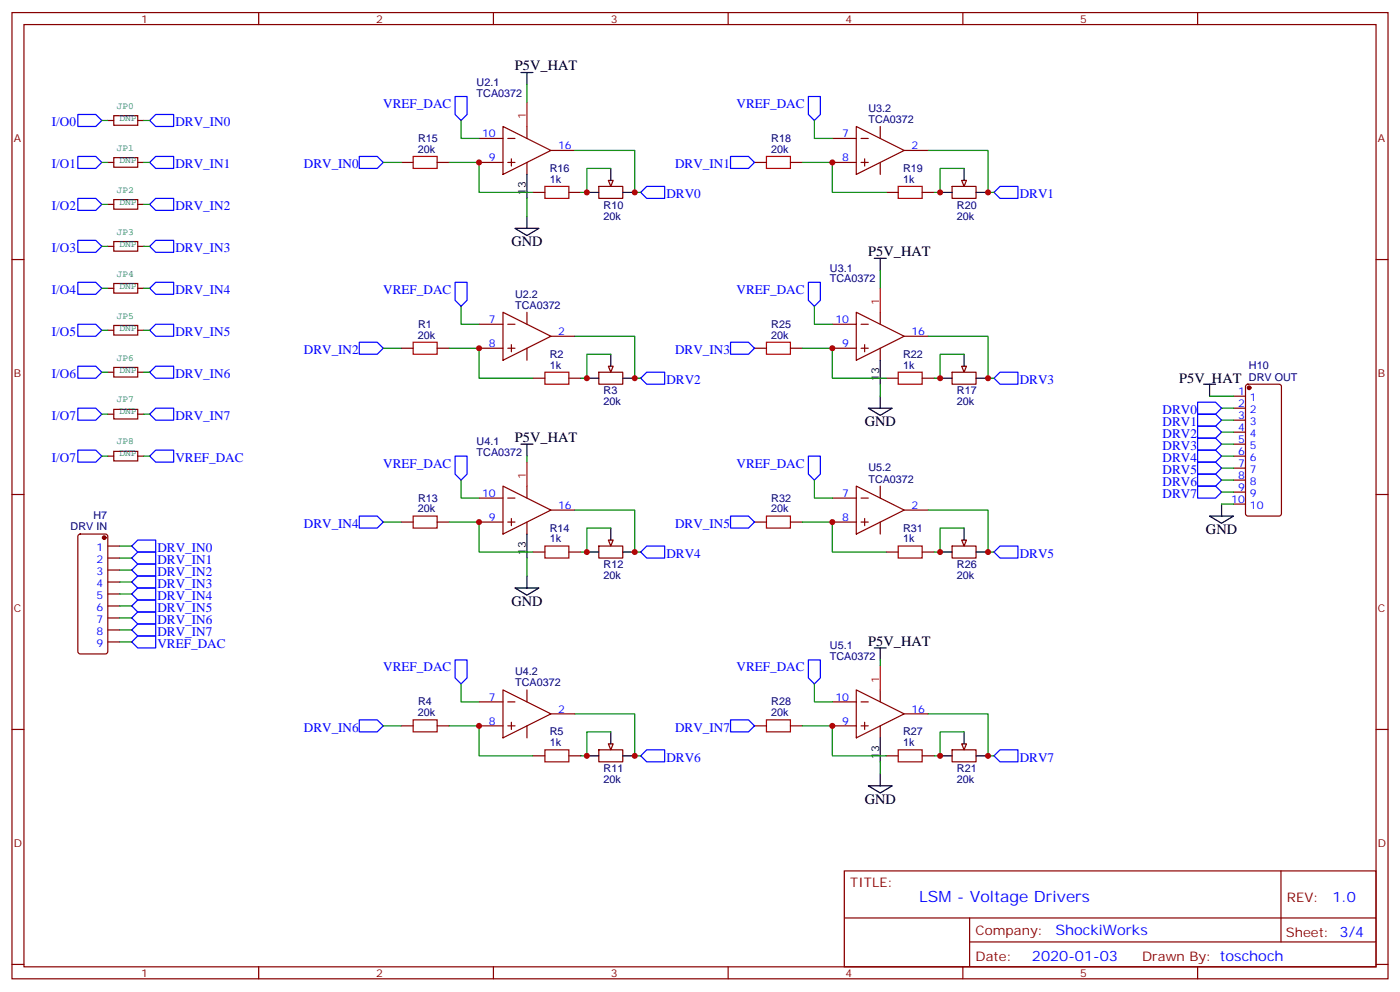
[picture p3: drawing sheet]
<svg xmlns="http://www.w3.org/2000/svg" width="412mm" height="292mm" viewBox="0 0 412 292" stroke-linecap="round" stroke-linejoin="round" font-family="sans-serif">
<g fill="none" stroke="#870000" stroke-width=".35">
<path d="M3.5 3.7h405.4v284.3h-405.4zM7.1 7.2h398.2v277.3h-398.2zM76.2 3.7v3.5M145.3 3.7v3.5M214.5 3.7v3.5M283.6 3.7v3.5M352.8 3.7v3.5M148.2 37.2l14.1 7.1-14.1 7zM155.2 37.2v3.5M118.2 47.8h3.5M128.8 47.8h3.5M141.1 40.7h7.1"/>
<path d="M141.1 47.8h7.1M149.6 40.7h2.1M149.6 47.8h2.1M150.6 46.7v2.2M155.2 47.8v3.5M157 56.6h3.5M162.3 44.3h7M167.6 56.6h3.5M222.2 47.8h3.6M232.8 47.8h3.6M261.1 56.6h3.5M271.6 56.6h3.6"/>
<path d="M3.5 76.4h3.6M405.3 76.4h3.6M118.2 102.5h3.5M128.8 102.5h3.5M157 111.3h3.5M167.6 111.3h3.5M176.4 109.5h7v3.6h-7zM222.2 102.5h3.6M232.8 102.5h3.6M261.1 111.3h3.5M271.6 111.3h3.6M3.5 145.5h3.6"/>
<path d="M23.2 157.4l.4-.2h7.4l.7 .4v34.1l-.4 .7h-7.7l-.6-.4-.1-34.1zM118.2 153.6h3.5M128.8 153.6h3.5M222.2 153.6h3.6M232.8 153.6h3.6M245.2 153.6h7M245.2 146.6h7M252.2 143.1l14.1 7-14.1 7.1zM253.6 153.6h2.2M253.6 146.6h2.2M254.7 152.6v2.1M259.3 143.1v3.5"/>
<path d="M259.3 153.6v3.6M266.3 150.1h7.1M405.3 145.5h3.6M31.7 160.7h3.6M31.7 164.2h3.6M31.7 167.7h3.6M31.7 171.3h3.6M31.7 174.8h3.6M31.7 178.3h3.6M157 162.5h3.5M167.6 162.5h3.5M261.1 162.5h3.5"/>
<path d="M271.6 162.5h3.6M31.7 181.9h3.6M31.7 185.4h3.6M31.7 188.9h3.6M3.5 214.7h3.6M118.2 213.6h3.5M128.8 213.6h3.5M222.2 213.6h3.6M232.8 213.6h3.6M405.3 214.7h3.6M157 222.4h3.5M167.6 222.4h3.5"/>
<path d="M261.1 222.4h3.5M271.6 222.4h3.6M248.7 256.3h156.6v28.2h-156.6zM377.3 256.3v20.9M248.7 270.1h156.5M285.6 277.2h119.6M285.6 270.1v14.2M3.5 283.8h3.6M76.2 284.5v3.5M145.3 284.5v3.5M214.5 284.5v3.5M283.6 284.5v3.5"/>
<path d="M352.8 284.5v3.5M405.3 283.8h3.6"/>
</g>
<g fill="none" stroke="#a10000" stroke-width=".35">
<path d="M121.7 46h7.1v3.6h-7.1zM160.5 54.9h7.1v3.5h-7.1zM225.8 46h7v3.6h-7zM264.6 54.9h7v3.5h-7zM121.7 100.7h7.1v3.5h-7.1zM160.5 109.5h7.1v3.6h-7.1zM225.8 100.7h7v3.5h-7zM264.6 109.5h7v3.6h-7zM121.7 151.9h7.1v3.5h-7.1zM225.8 151.9h7v3.5h-7zM160.5 160.7h7.1v3.5h-7.1zM264.6 160.7h7v3.5h-7z"/>
<path d="M121.7 211.8h7.1v3.6h-7.1zM225.8 211.8h7v3.6h-7zM160.5 220.7h7.1v3.5h-7.1zM264.6 220.7h7v3.5h-7z"/>
</g>
<path d="M155.2 51.3v7.1" fill="none" stroke="#000" stroke-width=".35"/>
<path d="M155.2 30.2v7" fill="none" stroke="#f00" stroke-width=".35"/>
<circle cx="30.7" cy="158.2" r=".53" fill="#870000" stroke="#870000" stroke-width=".35"/>
<g fill="none" stroke="#850000" stroke-width=".35">
<path d="M31.7 35.5h1.8M33.5 34h7.1v2.9h-7.1zM40.6 35.5h1.7M31.7 47.8h1.8M33.5 46.4h7.1v2.8h-7.1zM33.5 58.7h7.1v2.9h-7.1zM40.6 47.8h1.7M31.7 60.1h1.8M31.7 72.5h1.8M33.5 71.1h7.1v2.8h-7.1zM40.6 60.1h1.7M40.6 72.5h1.7"/>
<path d="M31.7 84.8h1.8M31.7 97.2h1.8M33.5 83.4h7.1v2.9h-7.1zM33.5 95.8h7.1v2.8h-7.1zM40.6 84.8h1.7M40.6 97.2h1.7M31.7 109.5h1.8M33.5 108.1h7.1v2.8h-7.1zM40.6 109.5h1.7M31.7 121.9h1.8M31.7 134.2h1.8M33.5 120.5h7.1v2.8h-7.1z"/>
<path d="M33.5 132.8h7.1v2.8h-7.1zM40.6 121.9h1.7M40.6 134.2h1.7"/>
</g>
<path d="M179.2 107.8h1.4l-.7 1.7z" fill="#f0f0f0" stroke="#870000" stroke-width=".35"/>
<path d="M172.9 111.3h3.5M179.9 104.2v3.6M183.4 111.3h3.6" fill="none" stroke="#000" stroke-width=".35"/>
<path d="M176.4 220.7h7v3.5h-7z" fill="none" stroke="#870000" stroke-width=".35"/>
<path d="M179.2 218.9h1.4l-.7 1.8z" fill="#f0f0f0" stroke="#870000" stroke-width=".35"/>
<path d="M179.9 215.4v3.5M172.9 222.4h3.5M183.4 222.4h3.6" fill="none" stroke="#000" stroke-width=".35"/>
<path d="M176.4 160.7h7v3.5h-7z" fill="none" stroke="#870000" stroke-width=".35"/>
<path d="M179.2 158.9h1.4l-.7 1.8z" fill="#f0f0f0" stroke="#870000" stroke-width=".35"/>
<path d="M179.9 155.4v3.5M172.9 162.5h3.5M183.4 162.5h3.6" fill="none" stroke="#000" stroke-width=".35"/>
<path d="M280.5 109.5h7v3.6h-7z" fill="none" stroke="#870000" stroke-width=".35"/>
<path d="M283.3 107.8h1.4l-.7 1.7z" fill="#f0f0f0" stroke="#870000" stroke-width=".35"/>
<path d="M276.9 111.3h3.6M284 104.2v3.6M287.5 111.3h3.5" fill="none" stroke="#000" stroke-width=".35"/>
<path d="M176.4 54.9h7v3.5h-7z" fill="none" stroke="#870000" stroke-width=".35"/>
<path d="M179.2 53.1h1.4l-.7 1.8z" fill="#f0f0f0" stroke="#870000" stroke-width=".35"/>
<path d="M172.9 56.6h3.5M179.9 49.6v3.5M183.4 56.6h3.6" fill="none" stroke="#000" stroke-width=".35"/>
<path d="M280.5 54.9h7v3.5h-7z" fill="none" stroke="#870000" stroke-width=".35"/>
<path d="M283.3 53.1h1.4l-.7 1.8z" fill="#f0f0f0" stroke="#870000" stroke-width=".35"/>
<path d="M276.9 56.6h3.6M284 49.6v3.5M287.5 56.6h3.5" fill="none" stroke="#000" stroke-width=".35"/>
<path d="M280.5 220.7h7v3.5h-7z" fill="none" stroke="#870000" stroke-width=".35"/>
<path d="M283.3 218.9h1.4l-.7 1.8z" fill="#f0f0f0" stroke="#870000" stroke-width=".35"/>
<path d="M284 215.4v3.5M276.9 222.4h3.6M287.5 222.4h3.5" fill="none" stroke="#000" stroke-width=".35"/>
<path d="M280.5 160.7h7v3.5h-7z" fill="none" stroke="#870000" stroke-width=".35"/>
<path d="M283.3 158.9h1.4l-.7 1.8z" fill="#f0f0f0" stroke="#870000" stroke-width=".35"/>
<g fill="none" stroke="#000" stroke-width=".35">
<path d="M153.5 21.3h3.5M155.2 21.3v3.6M151.7 67.2h7l-3.5 2.1zM155.2 63.7v3.5M257.5 76h3.6M259.3 76v3.6M259.3 106v7.1M259.3 116.6v3.5M354.5 113.1h3.6M356.3 113.1v3.5M153.5 130.7h3.5M155.2 130.7v3.5"/>
<path d="M255.8 120.1h7l-3.5 2.1zM155.2 157.2v7M284 155.4v3.5M356.3 151.9h7.1l-3.6 2.1zM359.8 148.3v3.6M151.7 173h7l-3.5 2.2zM155.2 169.5v3.5M276.9 162.5h3.6M287.5 162.5h3.5M257.5 190.7h3.6M259.3 190.7v3.5M259.3 217.1v7.1"/>
<path d="M255.8 231.2h7l-3.5 2.2zM259.3 227.7v3.5"/>
</g>
<g fill="none" stroke="#870000" stroke-width=".35">
<path d="M252.2 37.2l14.1 7.1-14.1 7zM259.3 37.2v3.5M245.2 40.7h7M245.2 47.8h7M253.6 40.7h2.2M253.6 47.8h2.2M254.7 46.7v2.2M259.3 47.8v3.5M266.3 44.3h7.1M141.1 95.4h7.1M148.2 91.9l14.1 7.1-14.1 7zM149.6 95.4h2.1"/>
<path d="M155.2 91.9v3.5M162.3 99h7M245.2 95.4h7M252.2 91.9l14.1 7.1-14.1 7zM253.6 95.4h2.2M259.3 91.9v3.5M266.3 99h7.1M141.1 102.5h7.1M149.6 102.5h2.1M150.6 101.4v2.1M155.2 102.5v3.5M245.2 102.5h7"/>
<path d="M253.6 102.5h2.2M254.7 101.4v2.1M259.3 102.5v3.5M363.4 116.6h3.5M367.1 113.3l.5-.2h9.2l.6 .4 .1 37.7-.5 .6-9.4 .1-.7-.5v-37.6zM363.4 120.1h3.5M363.4 123.6h3.5M363.4 127.2h3.5M363.4 130.7h3.5M363.4 134.2h3.5M363.4 137.8h3.5M141.1 146.6h7.1"/>
<path d="M141.1 153.6h7.1M148.2 143.1l14.1 7-14.1 7.1zM149.6 146.6h2.1M149.6 153.6h2.1M150.6 152.6v2.1M155.2 143.1v3.5M155.2 153.6v3.6M162.3 150.1h7M363.4 141.3h3.5M363.4 144.8h3.5M363.4 148.3h3.5M141.1 206.6h7.1"/>
<path d="M141.1 213.6h7.1M148.2 203l14.1 7.1-14.1 7zM149.6 206.6h2.1M149.6 213.6h2.1M150.6 212.5v2.2M155.2 203v3.6M155.2 213.6v3.5M162.3 210.1h7M245.2 206.6h7M245.2 213.6h7M252.2 203l14.1 7.1-14.1 7zM253.6 206.6h2.2"/>
<path d="M253.6 213.6h2.2M254.7 212.5v2.2M259.3 203v3.6M259.3 213.6v3.5M266.3 210.1h7.1"/>
</g>
<path d="M259.3 84.8v7.1M155.2 136v7.1M259.3 196v7" fill="none" stroke="#f00" stroke-width=".35"/>
<circle cx="367.9" cy="114.1" r=".53" fill="#870000" stroke="#870000" stroke-width=".35"/>
<g fill="none" stroke="#00f" stroke-width=".35">
<path d="M22.9 33.7h5.3l1.8 1.8-1.8 1.7h-5.3zM44.1 35.5l1.8-1.8h5.3v3.5h-5.3zM134.1 28.4h3.5v5.3l-1.8 1.8-1.7-1.8zM238.1 28.4h3.6v5.3l-1.8 1.8-1.8-1.8zM22.9 58.4h5.3l1.8 1.7-1.8 1.8h-5.3zM22.9 46h5.3l1.8 1.8-1.8 1.8h-5.3zM45.9 58.4h5.3v3.5h-5.3l-1.8-1.8zM45.9 46h5.3v3.6h-5.3l-1.8-1.8zM105.8 46h5.3l1.8 1.8-1.8 1.8h-5.3zM190.5 54.9h5.3v3.5h-5.3l-1.8-1.8zM215.2 46h5.3l1.7 1.8-1.7 1.8h-5.3zM294.6 54.9h5.3v3.5h-5.3l-1.8-1.8z"/>
<path d="M22.9 70.7h5.3l1.8 1.8-1.8 1.8h-5.3zM45.9 70.7h5.3v3.6h-5.3l-1.8-1.8zM22.9 95.4h5.3l1.8 1.8-1.8 1.8h-5.3zM22.9 83.1h5.3l1.8 1.7-1.8 1.8h-5.3zM45.9 95.4h5.3v3.6h-5.3l-1.8-1.8zM45.9 83.1h5.3v3.5h-5.3l-1.8-1.8zM134.1 83.1h3.5v5.3l-1.8 1.7-1.7-1.7zM238.1 83.1h3.6v5.3l-1.8 1.7-1.8-1.7zM22.9 107.8h5.3l1.8 1.7-1.8 1.8h-5.3zM45.9 107.8h5.3v3.5h-5.3l-1.8-1.8zM105.8 100.7h5.3l1.8 1.8-1.8 1.7h-5.3zM190.5 109.5h5.3v3.6h-5.3l-1.8-1.8z"/>
<path d="M215.2 100.7h5.3l1.7 1.8-1.7 1.7h-5.3zM294.6 109.5h5.3v3.6h-5.3l-1.8-1.8zM352.8 118.4h5.3l1.7 1.7-1.7 1.8h-5.3zM22.9 120.1h5.3l1.8 1.8-1.8 1.7h-5.3zM22.9 132.5h5.3l1.8 1.7-1.8 1.8h-5.3zM45.9 132.5h5.3v3.5h-5.3l-1.8-1.8zM45.9 120.1h5.3v3.5h-5.3l-1.8-1.7zM134.1 134.2h3.5v5.3l-1.8 1.8-1.7-1.8zM238.1 134.2h3.6v5.3l-1.8 1.8-1.8-1.8zM352.8 139.5h5.3l1.7 1.8-1.7 1.8h-5.3zM352.8 136h5.3l1.7 1.8-1.7 1.7h-5.3zM352.8 132.5h5.3l1.7 1.7-1.7 1.8h-5.3z"/>
<path d="M352.8 128.9h5.3l1.7 1.8-1.7 1.8h-5.3zM352.8 125.4h5.3l1.7 1.8-1.7 1.7h-5.3zM352.8 121.9h5.3l1.7 1.7-1.7 1.8h-5.3zM105.8 151.9h5.3l1.8 1.7-1.8 1.8h-5.3zM215.2 151.9h5.3l1.7 1.7-1.7 1.8h-5.3zM352.8 143.1h5.3l1.7 1.7-1.7 1.8h-5.3zM38.8 160.7l1.8-1.8h5.3v3.6h-5.3zM38.8 164.2l1.8-1.7h5.3v3.5h-5.3zM40.6 166h5.3v3.5h-5.3l-1.8-1.8zM40.6 169.5h5.3v3.5h-5.3l-1.8-1.7zM40.6 173h5.3v3.6h-5.3l-1.8-1.8zM40.6 176.6h5.3v3.5h-5.3l-1.8-1.8z"/>
<path d="M190.5 160.7h5.3v3.5h-5.3l-1.8-1.7zM294.6 160.7h5.3v3.5h-5.3l-1.8-1.7zM38.8 185.4l1.8-1.8h5.3v3.5h-5.3zM38.8 188.9l1.8-1.8h5.3v3.6h-5.3zM40.6 180.1h5.3v3.5h-5.3l-1.8-1.7zM134.1 194.2h3.5v5.3l-1.8 1.8-1.7-1.8zM238.1 194.2h3.6v5.3l-1.8 1.8-1.8-1.8zM105.8 211.8h5.3l1.8 1.8-1.8 1.8h-5.3zM215.2 211.8h5.3l1.7 1.8-1.7 1.8h-5.3zM190.5 220.7h5.3v3.5h-5.3l-1.8-1.8zM294.6 220.7h5.3v3.5h-5.3l-1.8-1.8z"/>
</g>
<g fill="none" stroke="#008700" stroke-width=".35">
<path d="M30 35.5h1.7M42.3 35.5h1.8M135.8 35.5v5.2h5.3M155.2 24.9v5.3M239.9 35.5v5.2h5.3M30 47.8h1.7M42.3 47.8h1.8M112.9 47.8h5.3M132.3 47.8h8.8v8.8h15.9M155.2 58.4v5.3M169.3 44.3h17.7v12.3h1.7M179.9 49.6h-7v7h-1.8"/>
<path d="M236.4 47.8h8.8v8.8h15.9M273.4 44.3h17.6v12.3h1.8M284 49.6h-7.1v7h-1.7M30 60.1h1.7M30 72.5h1.7M42.3 60.1h1.8M42.3 72.5h1.8M259.3 79.6v5.2M30 84.8h1.7M30 97.2h1.7M42.3 84.8h1.8M42.3 97.2h1.8"/>
<path d="M135.8 90.1v5.3h5.3M169.3 99h17.7v12.3h1.7M239.9 90.1v5.3h5.3M273.4 99h17.6v12.3h1.8M30 109.5h1.7M42.3 109.5h1.8M112.9 102.5h5.3M132.3 102.5h8.8v8.8h15.9M179.9 104.2h-7v7.1h-1.8M236.4 102.5h8.8v8.8h15.9M259.3 113.1v3.5M284 104.2h-7.1v7.1h-1.7"/>
<path d="M356.3 116.6h7.1M30 134.2h1.7M30 121.9h1.7M42.3 134.2h1.8M42.3 121.9h1.8M155.2 134.2v1.8M359.8 137.8h3.6M359.8 134.2h3.6M359.8 130.7h3.6M359.8 127.2h3.6M359.8 123.6h3.6M359.8 120.1h3.6"/>
<path d="M112.9 153.6h5.3M132.3 153.6h8.8v8.9h15.9M135.8 141.3v5.3h5.3M169.3 150.1h17.7v12.4h1.7M179.9 155.4h-7v7.1h-1.8M236.4 153.6h8.8v8.9h15.9M239.9 141.3v5.3h5.3M273.4 150.1h17.6v12.4h1.8M284 155.4h-7.1v7.1h-1.7M359.8 148.3h3.6M359.8 144.8h3.6M359.8 141.3h3.6"/>
<path d="M35.3 160.7h3.5M35.3 164.2h3.5M35.3 167.7h3.5M35.3 171.3h3.5M35.3 174.8h3.5M35.3 178.3h3.5M155.2 164.2v5.3M35.3 181.9h3.5M35.3 185.4h3.5M35.3 188.9h3.5M259.3 194.2v1.8M112.9 213.6h5.3"/>
<path d="M132.3 213.6h8.8v8.8h15.9M135.8 201.3v5.3h5.3M169.3 210.1h17.7v12.3h1.7M179.9 215.4h-7v7h-1.8M236.4 213.6h8.8v8.8h15.9M239.9 201.3v5.3h5.3M273.4 210.1h17.6v12.3h1.8M284 215.4h-7.1v7h-1.7M259.3 224.2v3.5"/>
</g>
<g fill="#c00">
<circle cx="141.1" cy="213.6" r=".88"/>
<circle cx="141.1" cy="102.5" r=".88"/>
<circle cx="141.1" cy="47.8" r=".88"/>
<circle cx="245.2" cy="153.6" r=".88"/>
<circle cx="245.2" cy="102.5" r=".88"/>
<circle cx="276.9" cy="222.4" r=".88"/>
<circle cx="291" cy="222.4" r=".88"/>
<circle cx="187" cy="56.6" r=".88"/>
<circle cx="187" cy="162.5" r=".88"/>
<circle cx="187" cy="111.3" r=".88"/>
<circle cx="187" cy="222.4" r=".88"/>
<circle cx="172.9" cy="222.4" r=".88"/>
<circle cx="291" cy="111.3" r=".88"/>
<circle cx="276.9" cy="111.3" r=".88"/>
<circle cx="291" cy="56.6" r=".88"/>
<circle cx="276.9" cy="56.6" r=".88"/>
<circle cx="291" cy="162.5" r=".88"/>
<circle cx="276.9" cy="162.5" r=".88"/>
<circle cx="245.2" cy="47.8" r=".88"/>
<circle cx="245.2" cy="213.6" r=".88"/>
<circle cx="172.9" cy="162.5" r=".88"/>
<circle cx="141.1" cy="153.6" r=".88"/>
<circle cx="172.9" cy="111.3" r=".88"/>
<circle cx="172.9" cy="56.6" r=".88"/>
</g>
<text font-size="4.6" fill="#00f" x="270.8" y="265.3">LSM - Voltage Drivers</text>
<g font-size="4.2">
<text x="151.7" y="20.6">P5V_HAT</text>
<text x="150.6" y="72.5">GND</text>
<text x="255.8" y="75.3">P5V_HAT</text>
<text x="347.4" y="112.7">P5V_HAT</text>
<text x="254.7" y="125.4">GND</text>
<text x="151.7" y="130">P5V_HAT</text>
<text x="355.2" y="157.2">GND</text>
<text x="150.6" y="178.3">GND</text>
<text x="255.8" y="190">P5V_HAT</text>
<text x="254.7" y="236.5">GND</text>
</g>
<g font-size="4.2" fill="#00f">
<text x="392.5" y="265.6">1.0</text>
<text x="310.9" y="275.1">ShockiWorks</text>
<text x="304" y="282.9">2020-01-03</text>
</g>
<g font-size="3.9" fill="#00f">
<text x="112.9" y="31.8">VREF_DAC</text>
<text x="217" y="31.8">VREF_DAC</text>
<text x="15.3" y="37.2">I/O0</text>
<text x="51.7" y="37.2">DRV_IN0</text>
<text x="15.3" y="49.6">I/O1</text>
<text x="51.7" y="49.6">DRV_IN1</text>
<text x="89.5" y="49.6">DRV_IN0</text>
<text x="198.9" y="49.6">DRV_IN1</text>
<text x="196.3" y="58.4">DRV0</text>
<text x="300.4" y="58.4">DRV1</text>
<text x="15.3" y="61.9">I/O2</text>
<text x="51.7" y="61.9">DRV_IN2</text>
<text x="15.3" y="74.3">I/O3</text>
<text x="51.7" y="74.3">DRV_IN3</text>
<text x="15.3" y="86.6">I/O4</text>
<text x="51.7" y="86.6">DRV_IN4</text>
<text x="112.9" y="86.4">VREF_DAC</text>
<text x="217" y="86.4">VREF_DAC</text>
<text x="15.3" y="99">I/O5</text>
<text x="51.7" y="99">DRV_IN5</text>
<text x="89.5" y="104.2">DRV_IN2</text>
<text x="198.9" y="104.2">DRV_IN3</text>
<text x="15.3" y="111.3">I/O6</text>
<text x="51.7" y="111.3">DRV_IN6</text>
<text x="196.3" y="113.1">DRV2</text>
<text x="300.4" y="113.1">DRV3</text>
<text x="15.3" y="123.6">I/O7</text>
<text x="51.7" y="123.6">DRV_IN7</text>
<text x="342.5" y="125.4">DRV1</text>
<text x="342.5" y="121.9">DRV0</text>
<text x="342.5" y="128.9">DRV2</text>
<text x="15.3" y="136">I/O7</text>
<text x="51.7" y="136">VREF_DAC</text>
<text x="112.9" y="137.6">VREF_DAC</text>
<text x="217" y="137.6">VREF_DAC</text>
<text x="342.5" y="136">DRV4</text>
<text x="342.5" y="132.5">DRV3</text>
<text x="342.5" y="143.1">DRV6</text>
<text x="342.5" y="139.5">DRV5</text>
<text x="342.5" y="146.6">DRV7</text>
<text x="89.5" y="155.4">DRV_IN4</text>
<text x="198.9" y="155.4">DRV_IN5</text>
<text x="46.4" y="162.5">DRV_IN0</text>
<text x="46.4" y="166">DRV_IN1</text>
<text x="196.3" y="164.2">DRV4</text>
<text x="300.4" y="164.2">DRV5</text>
<text x="46.4" y="169.5">DRV_IN2</text>
<text x="46.4" y="173">DRV_IN3</text>
<text x="46.4" y="176.6">DRV_IN4</text>
<text x="46.4" y="180.1">DRV_IN5</text>
<text x="46.4" y="183.6">DRV_IN6</text>
<text x="46.4" y="187.1">DRV_IN7</text>
<text x="46.4" y="190.7">VREF_DAC</text>
<text x="112.9" y="197.6">VREF_DAC</text>
<text x="217" y="197.6">VREF_DAC</text>
<text x="89.5" y="215.4">DRV_IN6</text>
<text x="198.9" y="215.4">DRV_IN7</text>
<text x="196.3" y="224.2">DRV6</text>
<text x="300.4" y="224.2">DRV7</text>
</g>
<g font-size="3.9" fill="#800">
<text x="250.5" y="260.9">TITLE:</text>
<text x="379.1" y="265.6">REV:</text>
<text x="287.4" y="275.1">Company:</text>
<text x="378.7" y="275.7">Sheet: 3/4</text>
<text x="287.4" y="282.8">Date:</text>
<text x="336.4" y="282.8">Drawn By: toschoch</text>
</g>
<g font-size="3.2" fill="#800">
<text x="41.6" y="6.7">1</text>
<text x="110.8" y="6.7">2</text>
<text x="179.9" y="6.7">3</text>
<text x="249.1" y="6.7">4</text>
<text x="318.2" y="6.7">5</text>
<text x="4.1" y="41.8">A</text>
<text x="405.9" y="41.8">A</text>
<text x="4.1" y="110.9">B</text>
<text x="405.9" y="110.9">B</text>
<text x="4.1" y="180.1">C</text>
<text x="405.9" y="180.1">C</text>
<text x="4.1" y="249.2">D</text>
<text x="405.9" y="249.2">D</text>
<text x="41.6" y="287.5">1</text>
<text x="110.8" y="287.5">2</text>
<text x="179.9" y="287.5">3</text>
<text x="249.1" y="287.5">4</text>
<text x="318.2" y="287.5">5</text>
</g>
<g font-size="3.2" fill="#000080">
<text x="140.4" y="28.4">TCA0372</text>
<text x="140.4" y="25.2">U2.1</text>
<text x="255.8" y="33">U3.2</text>
<text x="123.1" y="41.8">R15</text>
<text x="227.2" y="41.8">R18</text>
<text x="255.8" y="36.2">TCA0372</text>
<text x="123.1" y="45">20k</text>
<text x="227.2" y="45">20k</text>
<text x="161.9" y="53.8">1k</text>
<text x="161.9" y="50.6">R16</text>
<text x="266" y="53.8">1k</text>
<text x="266" y="50.6">R19</text>
<text x="177.8" y="64.6">20k</text>
<text x="177.8" y="61.4">R10</text>
<text x="281.9" y="64.6">20k</text>
<text x="281.9" y="61.4">R20</text>
<text x="244.5" y="83.1">TCA0372</text>
<text x="244.5" y="79.9">U3.1</text>
<text x="151.7" y="87.7">U2.2</text>
<text x="151.7" y="90.8">TCA0372</text>
<text x="123.1" y="99.7">20k</text>
<text x="123.1" y="96.5">R1</text>
<text x="227.2" y="99.7">20k</text>
<text x="227.2" y="96.5">R25</text>
<text x="161.9" y="105.3">R2</text>
<text x="266" y="105.3">R22</text>
<text x="161.9" y="108.5">1k</text>
<text x="266" y="108.5">1k</text>
<text x="367.9" y="112">DRV OUT</text>
<text x="367.9" y="108.7">H10</text>
<text x="177.8" y="119.3">20k</text>
<text x="177.8" y="116.1">R3</text>
<text x="281.9" y="119.3">20k</text>
<text x="281.9" y="116.1">R17</text>
<text x="140.4" y="131.1">U4.1</text>
<text x="140.4" y="134.2">TCA0372</text>
<text x="255.8" y="142">TCA0372</text>
<text x="255.8" y="138.7">U5.2</text>
<text x="123.1" y="147.6">R13</text>
<text x="227.2" y="147.6">R32</text>
<text x="27.5" y="152.8">H7</text>
<text x="123.1" y="150.8">20k</text>
<text x="227.2" y="150.8">20k</text>
<text x="20.8" y="156.1">DRV IN</text>
<text x="161.9" y="159.6">1k</text>
<text x="161.9" y="156.5">R14</text>
<text x="266" y="159.6">1k</text>
<text x="266" y="156.5">R31</text>
<text x="177.8" y="167.2">R12</text>
<text x="281.9" y="167.2">R26</text>
<text x="177.8" y="170.5">20k</text>
<text x="281.9" y="170.5">20k</text>
<text x="244.5" y="191">U5.1</text>
<text x="244.5" y="194.2">TCA0372</text>
<text x="151.7" y="202">TCA0372</text>
<text x="151.7" y="198.7">U4.2</text>
<text x="123.1" y="207.6">R4</text>
<text x="227.2" y="207.6">R28</text>
<text x="123.1" y="210.8">20k</text>
<text x="227.2" y="210.8">20k</text>
<text x="161.9" y="219.6">1k</text>
<text x="161.9" y="216.4">R5</text>
<text x="266" y="219.6">1k</text>
<text x="266" y="216.4">R27</text>
<text x="177.8" y="227.2">R11</text>
<text x="281.9" y="227.2">R21</text>
<text x="177.8" y="230.4">20k</text>
<text x="281.9" y="230.4">20k</text>
</g>
<g font-size="3.2" fill="#f00">
<text x="154.9" y="35.1" transform="rotate(-90 154.9 35.1)">1</text>
<text x="258.9" y="89.8" transform="rotate(-90 258.9 89.8)">1</text>
<text x="154.9" y="140.9" transform="rotate(-90 154.9 140.9)">1</text>
<text x="258.9" y="200.9" transform="rotate(-90 258.9 200.9)">1</text>
</g>
<g font-size="3.2" fill="#00f">
<text x="142" y="40.4">10</text>
<text x="248.1" y="40.4">7</text>
<text x="144" y="47.4">9</text>
<text x="164.4" y="43.9">16</text>
<text x="248.1" y="47.4">8</text>
<text x="268.5" y="43.9">2</text>
<text x="144" y="95.1">7</text>
<text x="246.1" y="95.1">10</text>
<text x="164.4" y="98.6">2</text>
<text x="268.5" y="98.6">16</text>
<text x="144" y="102.1">8</text>
<text x="248.1" y="102.1">9</text>
<text x="364.7" y="116.2">1</text>
<text x="364.7" y="119.8">2</text>
<text x="368.2" y="118">1</text>
<text x="364.7" y="123.3">3</text>
<text x="368.2" y="121.5">2</text>
<text x="368.2" y="125.1">3</text>
<text x="364.7" y="126.8">4</text>
<text x="364.7" y="130.4">5</text>
<text x="368.2" y="128.6">4</text>
<text x="364.7" y="133.9">6</text>
<text x="364.7" y="137.4">7</text>
<text x="368.2" y="132.1">5</text>
<text x="368.2" y="135.6">6</text>
<text x="364.7" y="140.9">8</text>
<text x="368.2" y="139.2">7</text>
<text x="368.2" y="142.7">8</text>
<text x="142" y="146.2">10</text>
<text x="164.4" y="149.8">16</text>
<text x="248.1" y="146.2">7</text>
<text x="268.5" y="149.8">2</text>
<text x="362.7" y="148">10</text>
<text x="364.7" y="144.5">9</text>
<text x="368.2" y="146.2">9</text>
<text x="368.2" y="149.8">10</text>
<text x="144" y="153.3">9</text>
<text x="248.1" y="153.3">8</text>
<text x="28.4" y="162.1">1</text>
<text x="28.4" y="165.6">2</text>
<text x="28.4" y="169.2">3</text>
<text x="28.4" y="172.7">4</text>
<text x="28.4" y="176.2">5</text>
<text x="28.4" y="179.7">6</text>
<text x="28.4" y="183.3">7</text>
<text x="28.4" y="186.8">8</text>
<text x="28.4" y="190.3">9</text>
<text x="144" y="206.2">7</text>
<text x="164.4" y="209.7">2</text>
<text x="246.1" y="206.2">10</text>
<text x="268.5" y="209.7">16</text>
<text x="144" y="213.3">8</text>
<text x="248.1" y="213.3">9</text>
</g>
<g font-size="3.2">
<text x="154.9" y="57.5" transform="rotate(-90 154.9 57.5)">13</text>
<text x="258.9" y="112.2" transform="rotate(-90 258.9 112.2)">13</text>
<text x="154.9" y="163.3" transform="rotate(-90 154.9 163.3)">13</text>
<text x="258.9" y="223.3" transform="rotate(-90 258.9 223.3)">13</text>
</g>
<g font-size="2.8" fill="#008484">
<text x="34.4" y="32">JP0</text>
<text x="35.2" y="35.5">DNP</text>
<text x="34.4" y="44.4">JP1</text>
<text x="35.2" y="47.9">DNP</text>
<text x="34.4" y="56.7">JP2</text>
<text x="35.2" y="60.2">DNP</text>
<text x="34.4" y="69.1">JP3</text>
<text x="35.2" y="72.6">DNP</text>
<text x="34.4" y="81.4">JP4</text>
<text x="35.2" y="84.9">DNP</text>
<text x="34.4" y="93.8">JP5</text>
<text x="35.2" y="97.3">DNP</text>
<text x="34.4" y="106.1">JP6</text>
<text x="35.2" y="109.6">DNP</text>
<text x="34.4" y="118.4">JP7</text>
<text x="35.2" y="122">DNP</text>
<text x="34.4" y="130.8">JP8</text>
<text x="35.2" y="134.3">DNP</text>
</g>
</svg>
